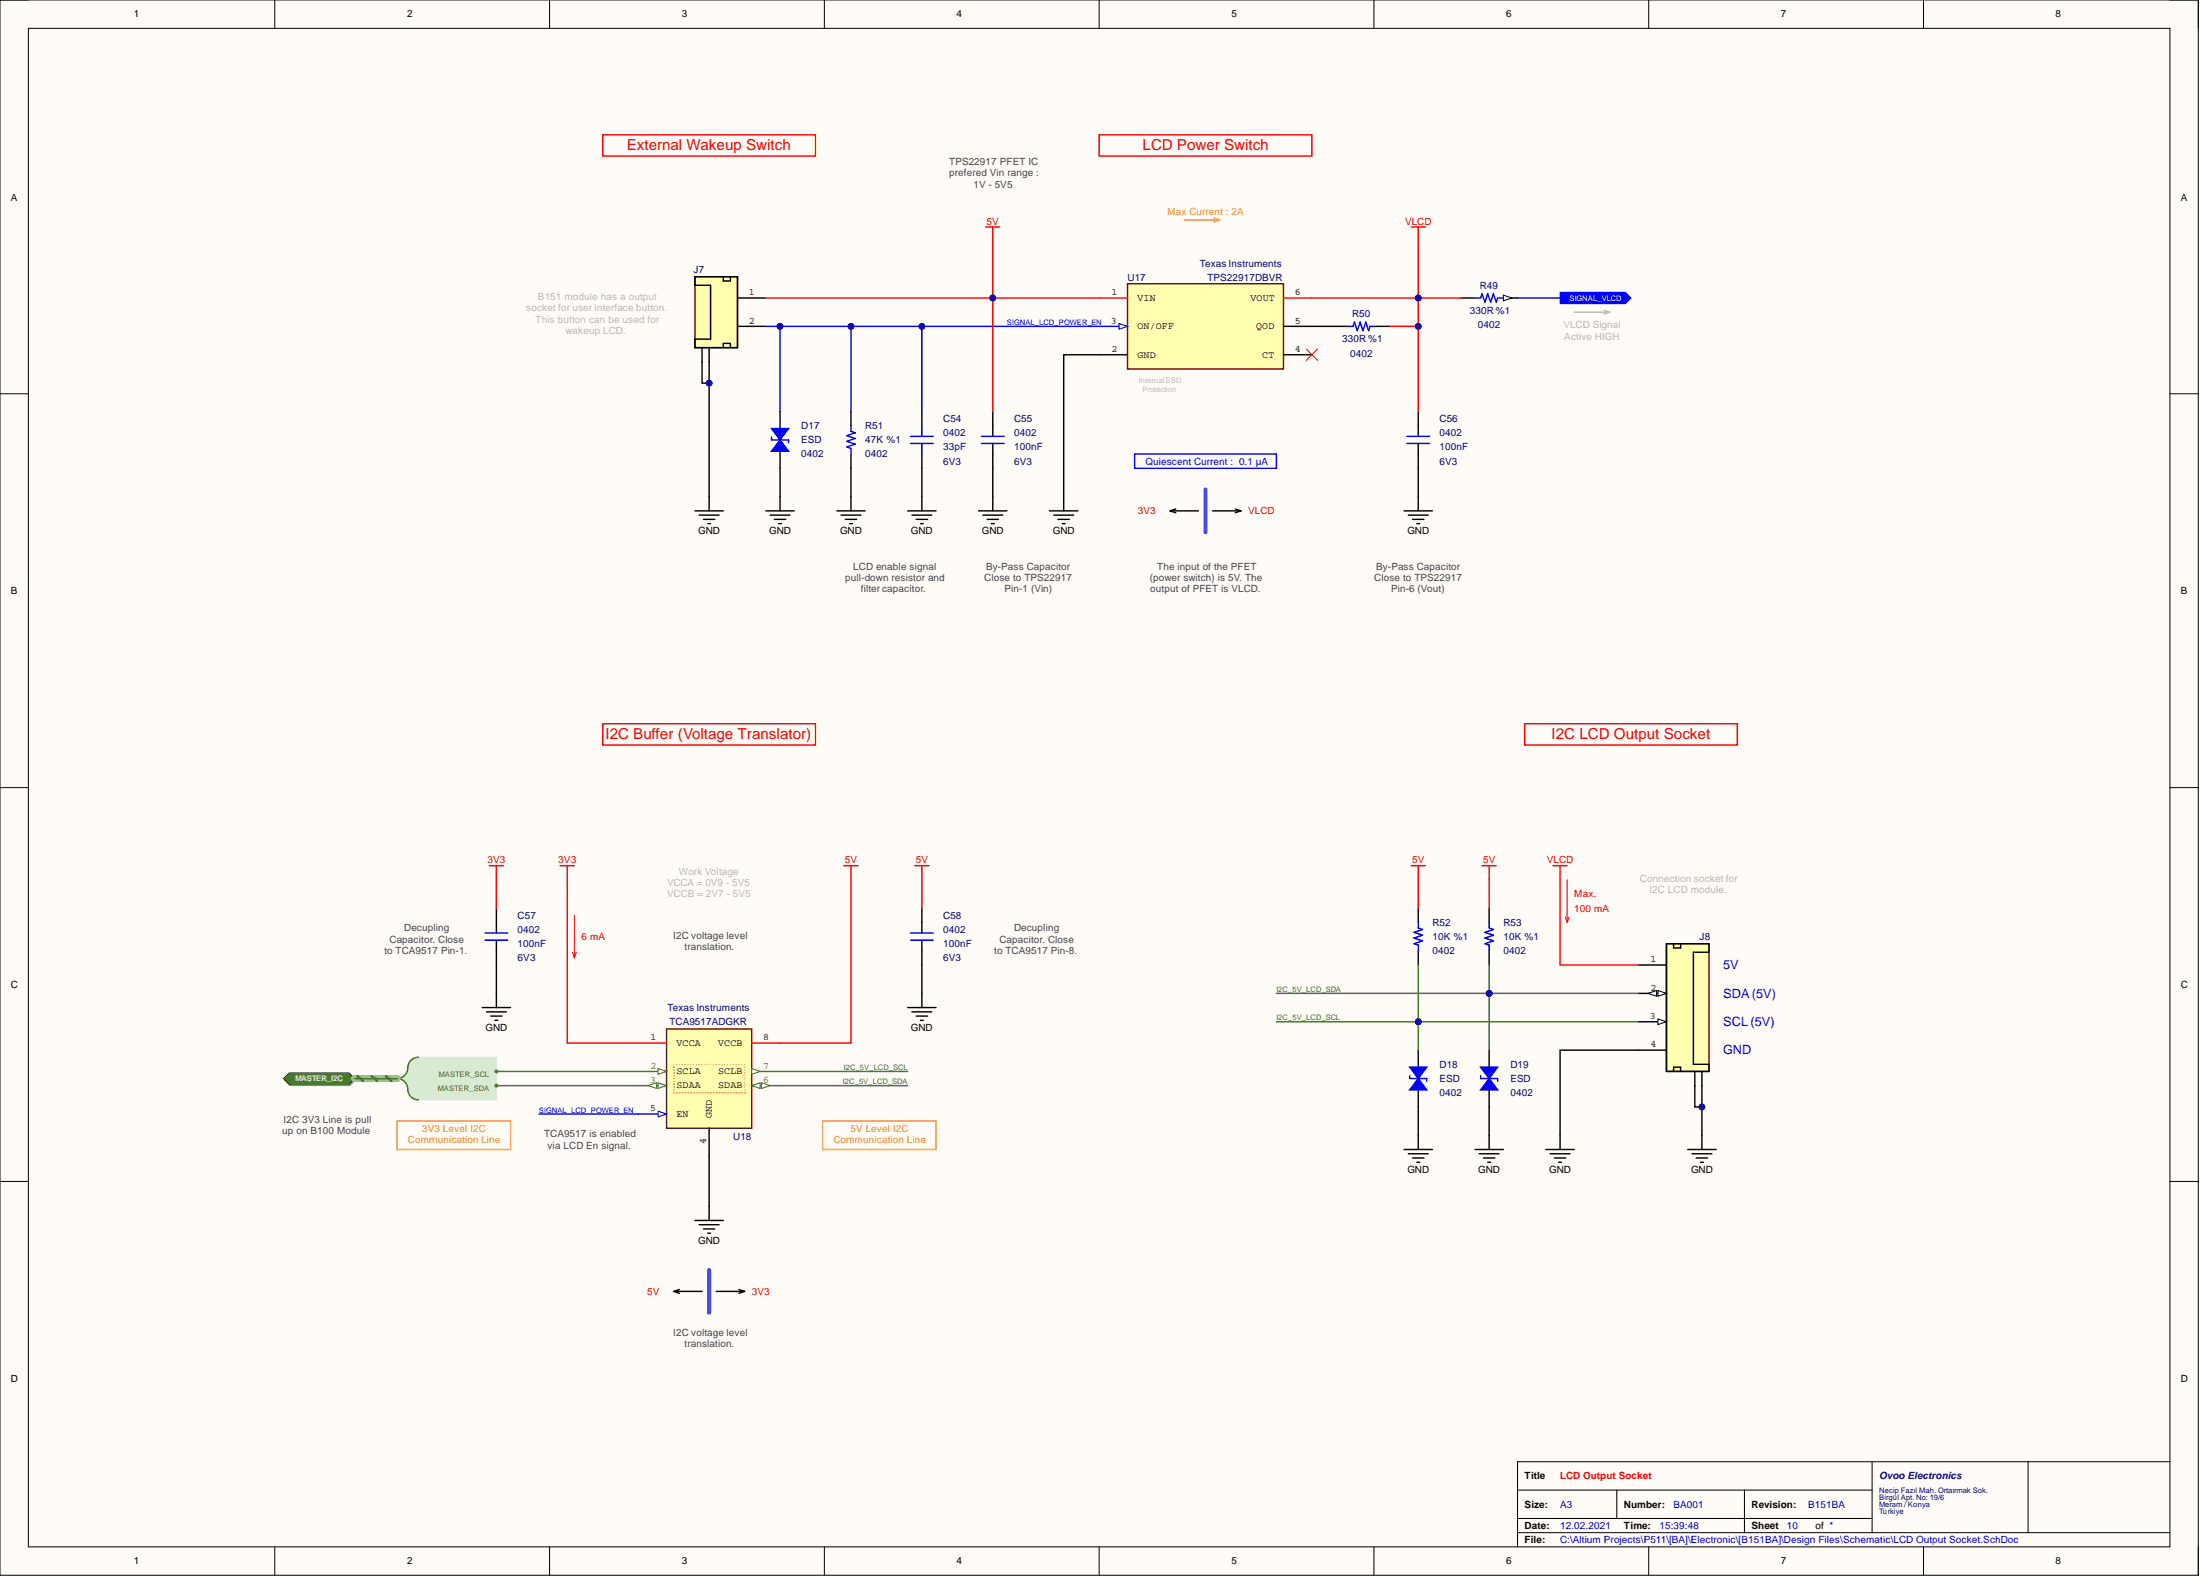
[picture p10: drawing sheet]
<svg xmlns="http://www.w3.org/2000/svg" width="393mm" height="282mm" viewBox="0 0 393 282" stroke-linecap="round" stroke-linejoin="round" font-family="sans-serif">
<path d="M0 0h393v281.6h-393z" fill-rule="evenodd" fill="#fffcf8"/>
<path d="M0 0h393v281.6h-393z" fill="none" stroke="#000" stroke-width=".18"/>
<path d="M5.1 5.1h382.9v271.4h-382.9z" fill-rule="evenodd" fill="#fffcf8"/>
<g fill="none" stroke="#000" stroke-width=".18">
<path d="M0 0h5.1M49.1 0v5.1M98.3 0v5.1M147.4 0v5.1M196.5 0v5.1M245.7 0v5.1M294.8 0v5.1M343.9 0v5.1M388 0h5v5.1M5.1 5.1h382.9v271.4h-382.9zM0 70.4h5.1M388 70.4h5"/>
<path d="M0 140.8h5.1M388 140.8h5M0 211.2h5.1M388 211.2h5M49.1 276.5v5.1M98.3 276.5v5.1M147.4 276.5v5.1M196.5 276.5v5.1M245.7 276.5v5.1M271.3 266.3h63.4M271.3 273.9h116.7M271.3 271.4h63.4"/>
<path d="M289.1 266.3v5.1M294.8 276.5v5.1M311.9 266.3v7.6M334.7 261.3v12.6M343.9 276.5v5.1M362.6 261.3v12.6M388 261.3h-116.7v15.2M393 276.5v5.1"/>
</g>
<path d="M253.6 187.7v4.1M253.6 193.8v4M301.8 205.5h5M302.5 206.2h3.6M303.3 207h2M304 207.7h.5M304.3 202.9v2.6" fill="none" stroke="#000" stroke-width=".25"/>
<path d="M280.2 157.3v7.6M279.9 163.9l.3 1M280.5 163.9l-.3 1" fill="none" stroke="#f00" stroke-width=".18"/>
<path d="M252.1 192.8h3" fill="none" stroke="#00f" stroke-width=".25"/>
<path d="M253.6 192.8l1.5 2h-3z" fill="#00f"/>
<path d="M252.1 192.3v.5M253.6 192.8l1.5 2h-3zM255.1 192.8v.5" fill="none" stroke="#00f" stroke-width=".25"/>
<path d="M252.1 190.7h3l-1.5 2.1z" fill="#00f"/>
<path d="M252.1 190.7h3l-1.5 2.1zM264.7 192.8h3.1" fill="none" stroke="#00f" stroke-width=".25"/>
<path d="M266.3 187.7v4.1M266.3 193.8v4M251 205.5h5.1M251.8 206.2h3.5M252.6 207h2M253.3 207.7h.5M253.6 202.9v2.6" fill="none" stroke="#000" stroke-width=".25"/>
<path d="M266.3 192.8l1.5 2h-3.1z" fill="#00f"/>
<path d="M264.7 192.3v.5M266.3 192.8l1.5 2h-3.1zM267.8 192.8v.5" fill="none" stroke="#00f" stroke-width=".25"/>
<path d="M264.7 190.7h3.1l-1.5 2.1z" fill="#00f"/>
<path d="M264.7 190.7h3.1l-1.5 2.1z" fill="none" stroke="#00f" stroke-width=".25"/>
<path d="M303 191.5v2.5M304.3 191.5v2.5M263.7 205.5h5.1M264.5 206.2h3.5M265.2 207h2.1M266 207.7h.5M266.3 202.9v2.6M276.4 205.5h5.1M277.2 206.2h3.5M277.9 207h2M278.7 207.7h.5M278.9 202.9v2.6" fill="none" stroke="#000" stroke-width=".25"/>
<path d="M277.7 154.7h2.5M278.9 154.7v2.6" fill="none" stroke="#f00" stroke-width=".25"/>
<path d="M298 168.7h7.6v22.8h-7.6z" fill-rule="evenodd" fill="#ffffb0"/>
<path d="M298 168.7h7.6v22.8h-7.6z" fill="none" stroke="#800000" stroke-width=".25"/>
<path d="M292.9 172.5h5.1M292.9 177.6h5.1" fill="none" stroke="#000" stroke-width=".25"/>
<path d="M296.4 177l1.6 .6-1.6 .5z" fill="#f8fcff"/>
<path d="M296.4 177l1.6 .6-1.6 .5z" fill="none" stroke="#000" stroke-width=".18"/>
<path d="M294.7 177.6l1.5-.6v1.1z" fill="#f8fcff"/>
<path d="M294.7 177.6l1.5-.6v1.1z" fill="none" stroke="#000" stroke-width=".18"/>
<path d="M298 168.7h7.6v1.5h-2.8v20h2.8v1.3h-7.6zM299.2 168.7v.7h1.3v-.7M292.9 182.6h5.1M299.2 191.5v-.8h1.3v.8" fill="none" stroke="#000" stroke-width=".25"/>
<path d="M296.4 182.1l1.6 .5-1.6 .5z" fill="#f8fcff"/>
<path d="M296.4 182.1l1.6 .5-1.6 .5z" fill="none" stroke="#000" stroke-width=".18"/>
<path d="M292.9 187.7h5.1" fill="none" stroke="#000" stroke-width=".25"/>
<path d="M71 200.4h20.3v5.1h-20.3zM147.1 200.4h20.3v5.1h-20.3z" fill="none" stroke="#f90" stroke-width=".25"/>
<path d="M119.2 183.9h15.2v17.8h-15.2z" fill-rule="evenodd" fill="#ffffb0"/>
<path d="M119.2 183.9h15.2v17.8h-15.2z" fill="none" stroke="#800000" stroke-width=".25"/>
<path d="M114.1 186.4h5.1" fill="none" stroke="#f00" stroke-width=".25"/>
<path d="M114.1 191.5h5.1" fill="none" stroke="#38761d" stroke-width=".25"/>
<path d="M117.7 191l1.5 .5-1.5 .5z" fill="#f8fcff"/>
<path d="M117.7 191l1.5 .5-1.5 .5z" fill="none" stroke="#38761d" stroke-width=".18"/>
<path d="M114.1 194h5.1" fill="none" stroke="#38761d" stroke-width=".25"/>
<path d="M117.7 193.5l1.5 .5-1.5 .6z" fill="#f8fcff"/>
<path d="M117.7 193.5l1.5 .5-1.5 .6z" fill="none" stroke="#38761d" stroke-width=".18"/>
<path d="M115.9 194l1.5-.5v1.1z" fill="#f8fcff"/>
<path d="M115.9 194l1.5-.5v1.1z" fill="none" stroke="#38761d" stroke-width=".18"/>
<path d="M126.8 201.7v5" fill="none" stroke="#000" stroke-width=".25"/>
<path d="M134.4 186.4h5.1" fill="none" stroke="#f00" stroke-width=".25"/>
<path d="M134.4 191.5h5.1" fill="none" stroke="#38761d" stroke-width=".25"/>
<path d="M134.4 191l1.5 .5-1.5 .5z" fill="#f8fcff"/>
<path d="M134.4 191l1.5 .5-1.5 .5z" fill="none" stroke="#38761d" stroke-width=".18"/>
<path d="M134.4 194h5.1" fill="none" stroke="#38761d" stroke-width=".25"/>
<path d="M134.4 194l1.5-.5v1.1z" fill="#f8fcff"/>
<path d="M134.4 194l1.5-.5v1.1z" fill="none" stroke="#38761d" stroke-width=".18"/>
<path d="M136.2 193.5l1.5 .5-1.5 .6z" fill="#f8fcff"/>
<path d="M136.2 193.5l1.5 .5-1.5 .6z" fill="none" stroke="#38761d" stroke-width=".18"/>
<path d="M114.1 199.1h5.1" fill="none" stroke="#00f" stroke-width=".25"/>
<path d="M117.7 198.6l1.5 .5-1.5 .5z" fill="#f8fcff"/>
<path d="M117.7 198.6l1.5 .5-1.5 .5z" fill="none" stroke="#00f" stroke-width=".18"/>
<g fill="none" stroke="#f1c232" stroke-width=".25">
<path d="M120.4 195.3h.1M120.4 194.8h.1M120.4 194.3h.1M120.4 193.8h.1M120.4 193.3h.1M120.4 192.8h.1M120.4 192.3h.1M120.4 191.8h.1M120.4 191.3h.1M120.4 190.7h.1M120.4 190.2h.1M121 195.3h.1"/>
<path d="M121 190.2h.1M121.5 195.3h.1M121.5 190.2h.1M122 195.3h.1M122 190.2h.1M122.5 195.3h.1M122.5 190.2h.1M123 195.3h.1M123 190.2h.1M123.5 195.3h.1M123.5 190.2h.1M124 195.3h.1"/>
<path d="M124 190.2h.1M124.5 195.3h.1M124.5 190.2h.1M125 195.3h.1M125 190.2h.1M125.5 195.3h.1M125.5 190.2h.1M126 195.3h.1M126 190.2h.1M126.5 195.3h.1M126.5 190.2h.1M127 195.3h.1"/>
<path d="M127 190.2h.1M127.5 195.3h.1M127.5 190.2h.1M128.1 195.3h.1M128.1 190.2h.1M128.6 195.3h.1M128.6 190.2h.1M129.1 195.3h.1M129.1 190.2h.1M129.6 195.3h.1M129.6 190.2h.1M130.1 195.3h.1"/>
<path d="M130.1 190.2h.1M130.6 195.3h.1M130.6 190.2h.1M131.1 195.3h.1M131.1 190.2h.1M131.6 195.3h.1M131.6 190.2h.1M132.1 195.3h.1M132.1 190.2h.1M132.6 195.3h.1M132.6 190.2h.1M133.1 195.3h.1"/>
<path d="M133.1 190.2h.1M133.1 190.7v.1M133.1 191.3h.1M133.1 191.8h.1M133.1 192.3h.1M133.1 192.8h.1M133.1 193.3h.1M133.1 193.8h.1M133.1 194.3h.1M133.1 194.8h.1"/>
</g>
<g fill="none" stroke="#000" stroke-width=".25">
<path d="M88.8 162.3v4.5M88.8 168v4.5M88.8 177.6v2.5M164.8 162.3v4.5M164.8 168v4.5M164.8 177.6v2.5M86.2 180.1h5.1M87 180.9h3.5M87.7 181.6h2.1M88.5 182.4h.5M162.3 180.1h5.1M163 180.9h3.6"/>
<path d="M163.8 181.6h2M164.6 182.4h.5M124.3 218.1h5M125 218.9h3.6M125.8 219.7h2M126.8 215.6v2.5M120.4 230.8h5.1M120.4 230.8l1.1 .4M121.5 230.5l-1.1 .3M126.5 220.4h.5M128.1 230.8h5M132.1 230.5l1 .3"/>
<path d="M133.1 230.8l-1 .4"/>
</g>
<path d="M126.8 227v7.6" fill="none" stroke="#90f" stroke-width=".76"/>
<path d="M87.5 154.7h2.5M88.8 154.7v2.6M100.2 154.7h2.5M101.4 154.7v2.6M150.9 154.7h2.5M152.1 154.7v2.6M163.6 154.7h2.5M164.8 154.7v2.6" fill="none" stroke="#f00" stroke-width=".25"/>
<path d="M86.7 168h4.1M86.7 166.8h4.1M162.8 168h4.1M162.8 166.8h4.1" fill="none" stroke="#00f" stroke-width=".25"/>
<path d="M73.9 189.2l.9-.2h14v7.6h-14a1.97 1.97 0 0 1-1.9-2.4l-.5-.8-.9-.6 .9-.7 .5-.8 .2-1.4z" fill-rule="evenodd" fill="#d9ead3"/>
<path d="M73.9 189.2l.9-.2h14v7.6h-14a1.97 1.97 0 0 1-1.9-2.4l-.5-.8-.9-.6 .9-.7 .5-.8 .2-1.4z" fill="none" stroke="#d9ead3" stroke-width=".18"/>
<path d="M74.8 189a2.07 2.07 0 0 0-2 2.4 1.89 1.89 0 0 1-1.8 1.4 1.9 1.9 0 0 1 1.9 1.9 1.9 1.9 0 0 0 1.9 1.9" fill="none" stroke="#38761d" stroke-width=".25"/>
<circle cx="88.8" cy="194" r=".26" fill="#38761d"/>
<circle cx="88.8" cy="194" r=".26" fill="none" stroke="#38761d" stroke-width=".18"/>
<circle cx="88.8" cy="191.5" r=".26" fill="#38761d"/>
<circle cx="88.8" cy="191.5" r=".26" fill="none" stroke="#38761d" stroke-width=".18"/>
<path d="M50.8 193l1-1h10.7l1 1-1 1h-10.7z" fill-rule="evenodd" fill="#8ba480"/>
<path d="M50.8 193l1-1h10.7l1 1-1 1h-10.7z" fill="none" stroke="#77906c" stroke-width=".18"/>
<path d="M50.7 192.8l1-1h10.7l1 1-1 1h-10.7z" fill-rule="evenodd" fill="#609e45"/>
<path d="M50.7 192.8l1-1h10.7l1 1-1 1h-10.7z" fill="none" stroke="#003a00" stroke-width=".18"/>
<path d="M252.3 154.7h2.5M253.6 154.7v2.6M265 154.7h2.5M266.3 154.7v2.6" fill="none" stroke="#f00" stroke-width=".25"/>
<g fill="none" stroke="#000" stroke-width=".25">
<path d="M187.6 91.3h5.1M188.4 92.1h3.6M189.2 92.8h2M189.9 93.6h.5M190.2 88.8v2.5M209.2 91.3h5.1M209.2 91.3l1 .3M210.2 91l-1 .3M216.8 91.3h5.1M220.9 91l1 .3M221.9 91.3l-1 .3M253.6 162.3v2.6"/>
<path d="M253.6 169.9v2.6M266.3 162.3v2.6M266.3 169.9v2.6"/>
</g>
<path d="M253.6 164.9v1l.7 .2-1.5 .5 1.5 .6-1.5 .5 1.5 .5-1.5 .5 .8 .2v1M266.3 164.9v1l.7 .2-1.5 .5 1.5 .6-1.5 .5 1.5 .5-1.5 .5 .8 .2v1" fill="none" stroke="#00f" stroke-width=".25"/>
<path d="M215.5 87.5v7.6" fill="none" stroke="#90f" stroke-width=".76"/>
<path d="M201.6 50.7h27.9v15.2h-27.9z" fill-rule="evenodd" fill="#ffffb0"/>
<path d="M201.6 50.7h27.9v15.2h-27.9z" fill="none" stroke="#800000" stroke-width=".25"/>
<path d="M229.5 58.3h5.1M196.5 63.4h5.1M229.5 63.4h5.1" fill="none" stroke="#000" stroke-width=".25"/>
<path d="M229.5 53.3h5.1" fill="none" stroke="#f00" stroke-width=".25"/>
<path d="M196.5 58.3h5.1" fill="none" stroke="#00f" stroke-width=".25"/>
<path d="M200.1 57.8l1.5 .5-1.5 .5z" fill="#f8fcff"/>
<path d="M200.1 57.8l1.5 .5-1.5 .5z" fill="none" stroke="#00f" stroke-width=".18"/>
<path d="M176.2 40.6h2.6M177.5 40.6v2.5M196.5 53.3h5.1M252.3 40.6h2.5M253.6 40.6v2.5" fill="none" stroke="#f00" stroke-width=".25"/>
<path d="M211.7 39.3h6.4M217.1 39l1 .3M218.1 39.3l-1 .3" fill="none" stroke="#f90" stroke-width=".25"/>
<path d="M233.5 62.4l2.1 2M235.6 62.4l-2.1 2" fill="none" stroke="#f00" stroke-width=".18"/>
<g fill="none" stroke="#000" stroke-width=".25">
<path d="M238.4 58.3h2.5M246 58.3h2.5M139.5 73.6v4M139.5 79.6v4.1M152.1 73.6v2.5M164.8 73.6v2.5M177.5 73.6v4.4M177.5 79.3v4.4M253.6 73.6v4.4M253.6 79.3v4.4M149.6 91.3h5.1M150.4 92.1h3.5"/>
<path d="M151.1 92.8h2.1M151.9 93.6h.5M152.1 81.2v2.5M152.1 88.8v2.5M162.3 91.3h5.1M163 92.1h3.6M163.8 92.8h2M164.6 93.6h.5M164.8 81.2v2.5M164.8 88.8v2.5M175 91.3h5M175.7 92.1h3.6"/>
<path d="M176.5 92.8h2M177.2 93.6h.6M177.5 88.8v2.5M251 91.3h5.1M251.8 92.1h3.5M252.6 92.8h2M253.3 93.6h.5M253.6 88.8v2.5"/>
</g>
<path d="M240.9 58.3h1l.3-.7 .5 1.5 .5-1.5 .5 1.5 .5-1.5 .5 1.5 .3-.8h1M137.9 78.6h3.1M152.1 76.1v1l.8 .3-1.5 .5 1.5 .5-1.5 .5 1.5 .5-1.5 .5 .7 .2v1.1M162.8 78h4.1M162.8 79.3h4.1M164.8 76.1v1.9M164.8 79.3v1.9M175.5 78h4M175.5 79.3h4M251.5 78h4.1M251.5 79.3h4.1M202.9 81.2h25.3v2.5h-25.3z" fill="none" stroke="#00f" stroke-width=".25"/>
<path d="M139.5 78.6l1.5 2.1h-3.1z" fill="#00f"/>
<path d="M137.9 78.1v.5M139.5 78.6l1.5 2.1h-3.1zM141 78.6v.5" fill="none" stroke="#00f" stroke-width=".25"/>
<path d="M137.9 76.6h3.1l-1.5 2z" fill="#00f"/>
<path d="M137.9 76.6h3.1l-1.5 2z" fill="none" stroke="#00f" stroke-width=".25"/>
<path d="M136.9 91.3h5.1M137.7 92.1h3.5M138.5 92.8h2M139.2 93.6h.5M139.5 88.8v2.5" fill="none" stroke="#000" stroke-width=".25"/>
<path d="M278.9 52.2h11.7l1 1.1-1 1h-11.7z" fill-rule="evenodd" fill="#00f"/>
<path d="M278.9 52.2h11.7l1 1.1-1 1h-11.7z" fill="none" stroke="#00f" stroke-width=".18"/>
<path d="M281.5 55.8h6.3M286.8 55.5l1 .3M287.8 55.8l-1 .3" fill="none" stroke="#b7b7b7" stroke-width=".25"/>
<path d="M261.2 53.3h2.5M268.8 53.3h2.5" fill="none" stroke="#000" stroke-width=".25"/>
<path d="M268.8 52.8l1.5 .5-1.5 .5z" fill="#f8fcff"/>
<path d="M268.8 52.8l1.5 .5-1.5 .5z" fill="none" stroke="#000" stroke-width=".18"/>
<path d="M263.7 53.3h1l.3-.8 .5 1.5 .5-1.5 .5 1.5 .5-1.5 .5 1.5 .3-.7h1" fill="none" stroke="#00f" stroke-width=".25"/>
<path d="M102.4 170.2l.3 1M102.7 163.6v7.6M103 170.2l-.3 1" fill="none" stroke="#f00" stroke-width=".18"/>
<path d="M107.8 24.1h38v3.8h-38zM196.5 24.1h38.1v3.8h-38.1zM107.8 129.4h38v3.8h-38zM272.6 129.4h38v3.8h-38z" fill="none" stroke="#f00" stroke-width=".25"/>
<path d="M125.5 62.1v2.6M126.8 62.1v2.6" fill="none" stroke="#000" stroke-width=".25"/>
<path d="M124.3 49.5h7.6v12.6h-7.6z" fill-rule="evenodd" fill="#ffffb0"/>
<path d="M124.3 49.5h7.6v12.6h-7.6z" fill="none" stroke="#800000" stroke-width=".25"/>
<path d="M124.3 49.5h7.6v12.6h-7.6v-1.5h2.7v-9.6h-2.7zM129.3 49.5v.7h1.3v-.7M131.9 53.3h5M131.9 58.3h5M129.3 62.1v-.7h1.3v.7M124.3 91.3h5M125 92.1h3.6M125.8 92.8h2M126.5 93.6h.5M126.8 88.8v2.5M304.3 194v8.9" fill="none" stroke="#000" stroke-width=".25"/>
<path d="M63.4 192.8h7.6" fill="none" stroke="#92d077" stroke-width="1.3"/>
<path d="M63.9 192.3l1 .9M66.4 192.3l1.1 .9M69 192.3l1 .9" fill="none" stroke="#38761d" stroke-width=".38"/>
<path d="M63.4 192.8h7.6" fill="none" stroke="#38761d" stroke-width=".25"/>
<circle cx="304.3" cy="197.8" r=".51" fill="#000080"/>
<circle cx="304.3" cy="197.8" r=".51" fill="none" stroke="#000080" stroke-width=".18"/>
<path d="M88.8 194h25.3M88.8 191.5h25.3" fill="none" stroke="#38761d" stroke-width=".25"/>
<path d="M96.4 199.1h17.7" fill="none" stroke="#00f" stroke-width=".25"/>
<path d="M101.4 157.3v29.1h12.7" fill="none" stroke="#f00" stroke-width=".25"/>
<path d="M125.5 64.7v3.8h1.3v20.3" fill="none" stroke="#000" stroke-width=".25"/>
<circle cx="126.8" cy="68.5" r=".51" fill="#000080"/>
<circle cx="126.8" cy="68.5" r=".51" fill="none" stroke="#000080" stroke-width=".18"/>
<path d="M136.9 58.3h27.9" fill="none" stroke="#00f" stroke-width=".25"/>
<circle cx="139.5" cy="58.3" r=".51" fill="#000080"/>
<circle cx="139.5" cy="58.3" r=".51" fill="none" stroke="#000080" stroke-width=".18"/>
<circle cx="152.1" cy="58.3" r=".51" fill="#000080"/>
<circle cx="152.1" cy="58.3" r=".51" fill="none" stroke="#000080" stroke-width=".18"/>
<circle cx="164.8" cy="58.3" r=".51" fill="#000080"/>
<circle cx="164.8" cy="58.3" r=".51" fill="none" stroke="#000080" stroke-width=".18"/>
<path d="M136.9 53.3h40.6" fill="none" stroke="#f00" stroke-width=".25"/>
<circle cx="177.5" cy="53.3" r=".51" fill="#000080"/>
<circle cx="177.5" cy="53.3" r=".51" fill="none" stroke="#000080" stroke-width=".18"/>
<path d="M139.5 194h22.8M139.5 191.5h22.8" fill="none" stroke="#38761d" stroke-width=".25"/>
<path d="M152.1 157.3v29.1h-12.6" fill="none" stroke="#f00" stroke-width=".25"/>
<path d="M196.5 58.3h-31.7v15.3" fill="none" stroke="#00f" stroke-width=".25"/>
<circle cx="164.8" cy="58.3" r=".51" fill="#000080"/>
<circle cx="164.8" cy="58.3" r=".51" fill="none" stroke="#000080" stroke-width=".18"/>
<path d="M177.5 43.1v10.2h19" fill="none" stroke="#f00" stroke-width=".25"/>
<circle cx="177.5" cy="53.3" r=".51" fill="#000080"/>
<circle cx="177.5" cy="53.3" r=".51" fill="none" stroke="#000080" stroke-width=".18"/>
<path d="M196.5 63.4h-6.3v25.4" fill="none" stroke="#000" stroke-width=".25"/>
<path d="M228.2 182.6h64.7" fill="none" stroke="#38761d" stroke-width=".25"/>
<circle cx="253.6" cy="182.6" r=".51" fill="#000080"/>
<circle cx="253.6" cy="182.6" r=".51" fill="none" stroke="#000080" stroke-width=".18"/>
<path d="M228.2 177.6h64.7" fill="none" stroke="#38761d" stroke-width=".25"/>
<circle cx="266.3" cy="177.6" r=".51" fill="#000080"/>
<circle cx="266.3" cy="177.6" r=".51" fill="none" stroke="#000080" stroke-width=".18"/>
<path d="M234.6 58.3h3.8" fill="none" stroke="#000" stroke-width=".25"/>
<path d="M234.6 53.3h19" fill="none" stroke="#f00" stroke-width=".25"/>
<circle cx="253.6" cy="53.3" r=".51" fill="#000080"/>
<circle cx="253.6" cy="53.3" r=".51" fill="none" stroke="#000080" stroke-width=".18"/>
<path d="M248.5 58.3h5.1" fill="none" stroke="#f00" stroke-width=".25"/>
<circle cx="253.6" cy="58.3" r=".51" fill="#000080"/>
<circle cx="253.6" cy="58.3" r=".51" fill="none" stroke="#000080" stroke-width=".18"/>
<path d="M253.6 53.3h7.6" fill="none" stroke="#f00" stroke-width=".25"/>
<circle cx="253.6" cy="53.3" r=".51" fill="#000080"/>
<circle cx="253.6" cy="53.3" r=".51" fill="none" stroke="#000080" stroke-width=".18"/>
<path d="M271.3 53.3h7.6" fill="none" stroke="#00f" stroke-width=".25"/>
<path d="M292.9 187.7h-14v15.2M303 194v3.8h1.3" fill="none" stroke="#000" stroke-width=".25"/>
<path d="M278.9 157.3v15.2h14" fill="none" stroke="#f00" stroke-width=".25"/>
<circle cx="304.3" cy="197.8" r=".51" fill="#000080"/>
<circle cx="304.3" cy="197.8" r=".51" fill="none" stroke="#000080" stroke-width=".18"/>
<path d="M126.8 64.7v3.8M88.8 172.5v5.1M126.8 206.7v8.9" fill="none" stroke="#000" stroke-width=".25"/>
<path d="M88.8 157.3v5" fill="none" stroke="#f00" stroke-width=".25"/>
<circle cx="126.8" cy="68.5" r=".51" fill="#000080"/>
<circle cx="126.8" cy="68.5" r=".51" fill="none" stroke="#000080" stroke-width=".18"/>
<path d="M139.5 83.7v5.1" fill="none" stroke="#000" stroke-width=".25"/>
<path d="M139.5 58.3v15.3" fill="none" stroke="#00f" stroke-width=".25"/>
<circle cx="139.5" cy="58.3" r=".51" fill="#000080"/>
<circle cx="139.5" cy="58.3" r=".51" fill="none" stroke="#000080" stroke-width=".18"/>
<path d="M152.1 83.7v5.1" fill="none" stroke="#000" stroke-width=".25"/>
<path d="M152.1 58.3v15.3" fill="none" stroke="#00f" stroke-width=".25"/>
<circle cx="152.1" cy="58.3" r=".51" fill="#000080"/>
<circle cx="152.1" cy="58.3" r=".51" fill="none" stroke="#000080" stroke-width=".18"/>
<path d="M164.8 83.7v5.1M177.5 83.7v5.1M164.8 172.5v5.1" fill="none" stroke="#000" stroke-width=".25"/>
<path d="M177.5 53.3v20.3M164.8 157.3v5" fill="none" stroke="#f00" stroke-width=".25"/>
<circle cx="177.5" cy="53.3" r=".51" fill="#000080"/>
<circle cx="177.5" cy="53.3" r=".51" fill="none" stroke="#000080" stroke-width=".18"/>
<path d="M253.6 197.8v5.1" fill="none" stroke="#000" stroke-width=".25"/>
<path d="M253.6 182.6v5.1" fill="none" stroke="#38761d" stroke-width=".25"/>
<circle cx="253.6" cy="182.6" r=".51" fill="#000080"/>
<circle cx="253.6" cy="182.6" r=".51" fill="none" stroke="#000080" stroke-width=".18"/>
<path d="M253.6 172.5v10.1" fill="none" stroke="#38761d" stroke-width=".25"/>
<circle cx="253.6" cy="182.6" r=".51" fill="#000080"/>
<circle cx="253.6" cy="182.6" r=".51" fill="none" stroke="#000080" stroke-width=".18"/>
<path d="M253.6 43.1v30.5M253.6 157.3v5" fill="none" stroke="#f00" stroke-width=".25"/>
<path d="M253.6 83.7v5.1" fill="none" stroke="#000" stroke-width=".25"/>
<circle cx="253.6" cy="58.3" r=".51" fill="#000080"/>
<circle cx="253.6" cy="58.3" r=".51" fill="none" stroke="#000080" stroke-width=".18"/>
<circle cx="253.6" cy="53.3" r=".51" fill="#000080"/>
<circle cx="253.6" cy="53.3" r=".51" fill="none" stroke="#000080" stroke-width=".18"/>
<path d="M266.3 197.8v5.1" fill="none" stroke="#000" stroke-width=".25"/>
<path d="M266.3 177.6v10.1" fill="none" stroke="#38761d" stroke-width=".25"/>
<circle cx="266.3" cy="177.6" r=".51" fill="#000080"/>
<circle cx="266.3" cy="177.6" r=".51" fill="none" stroke="#000080" stroke-width=".18"/>
<path d="M266.3 172.5v5.1" fill="none" stroke="#38761d" stroke-width=".25"/>
<circle cx="266.3" cy="177.6" r=".51" fill="#000080"/>
<circle cx="266.3" cy="177.6" r=".51" fill="none" stroke="#000080" stroke-width=".18"/>
<path d="M266.3 157.3v5" fill="none" stroke="#f00" stroke-width=".25"/>
<g font-size="2.7" fill="#f00">
<text x="112.1" y="26.8">External Wakeup Switch</text>
<text x="204.3" y="26.8">LCD Power Switch</text>
<text x="108.3" y="132.1">I2C Buffer (Voltage Translator)</text>
<text x="277.4" y="132.1">I2C LCD Output Socket</text>
</g>
<g font-size="2.3" fill="#00f">
<text x="308.1" y="173.2">5V</text>
<text x="308.1" y="178.3">SDA (5V)</text>
<text x="308.1" y="183.4">SCL (5V)</text>
<text x="308.1" y="188.5">GND</text>
</g>
<g font-size="1.8">
<text x="23.9" y="3.1">1</text>
<text x="72.8" y="3.1">2</text>
<text x="121.9" y="3.1">3</text>
<text x="171" y="3.1">4</text>
<text x="220.2" y="3.1">5</text>
<text x="269.3" y="3.1">6</text>
<text x="318.4" y="3.1">7</text>
<text x="367.5" y="3.1">8</text>
<text x="1.9" y="35.8">A</text>
<text x="389.9" y="35.8">A</text>
<text x="133.9" y="52.8">1</text>
<text x="198.7" y="52.8">1</text>
<text x="203.4" y="53.8">VIN</text>
<text x="223.6" y="53.8">VOUT</text>
<text x="231.5" y="52.8">6</text>
<text x="133.9" y="57.8">2</text>
<text x="198.6" y="57.8">3</text>
<text x="203.4" y="58.8">ON/OFF</text>
<text x="224.6" y="58.8">QOD</text>
<text x="231.5" y="57.8">5</text>
<text x="198.7" y="62.9">2</text>
<text x="203.4" y="63.9">GND</text>
<text x="225.7" y="63.9">CT</text>
<text x="231.5" y="62.9">4</text>
<text x="124.8" y="95.5">GND</text>
<text x="137.5" y="95.5">GND</text>
<text x="150.2" y="95.5">GND</text>
<text x="162.9" y="95.5">GND</text>
<text x="175.6" y="95.5">GND</text>
<text x="188.2" y="95.5">GND</text>
<text x="251.6" y="95.5">GND</text>
<text x="1.9" y="106.2">B</text>
<text x="389.9" y="106.2">B</text>
<text x="295.1" y="172">1</text>
<text x="1.9" y="176.6">C</text>
<text x="295.1" y="177">2</text>
<text x="389.9" y="176.6">C</text>
<text x="86.8" y="184.2">GND</text>
<text x="116.3" y="185.9">1</text>
<text x="136.4" y="185.9">8</text>
<text x="162.9" y="184.2">GND</text>
<text x="295" y="182.1">3</text>
<text x="121" y="186.9">VCCA</text>
<text x="128.4" y="186.9">VCCB</text>
<text x="295.1" y="187.2">4</text>
<text x="121" y="192">SCLA</text>
<text x="121" y="194.6">SDAA</text>
<text x="128.4" y="192">SCLB</text>
<text x="128.4" y="194.6">SDAB</text>
<text x="116.2" y="198.6">5</text>
<text x="121" y="199.6">EN</text>
<text x="127.3" y="199.9" transform="rotate(-90 127.3 199.9)">GND</text>
<text x="126.3" y="204.5" transform="rotate(-90 126.3 204.5)">4</text>
<text x="251.6" y="209.6">GND</text>
<text x="264.3" y="209.6">GND</text>
<text x="277" y="209.6">GND</text>
<text x="302.3" y="209.6">GND</text>
<text x="124.8" y="222.3">GND</text>
<text x="1.9" y="247">D</text>
<text x="389.9" y="247">D</text>
<text x="272.6" y="264.4">Title</text>
<text x="272.6" y="269.5">Size:</text>
<text x="290.3" y="269.5">Number:</text>
<text x="313.2" y="269.5">Revision:</text>
<text x="272.6" y="273.3">Date:</text>
<text x="272.6" y="275.8">File:</text>
<text x="290.3" y="273.3">Time:</text>
<text x="313.2" y="273.3">Sheet</text>
<text x="324.6" y="273.3">of *</text>
<text x="23.9" y="279.6">1</text>
<text x="72.8" y="279.6">2</text>
<text x="121.9" y="279.6">3</text>
<text x="171" y="279.6">4</text>
<text x="220.2" y="279.6">5</text>
<text x="269.3" y="279.6">6</text>
<text x="318.4" y="279.6">7</text>
<text x="367.5" y="279.6">8</text>
</g>
<g font-size="1.8" fill="#434343">
<text x="169.7" y="29.5">TPS22917 PFET IC</text>
<text x="169.7" y="31.5">prefered Vin range :</text>
<text x="174" y="33.6">1V - 5V5</text>
<text x="152.6" y="101.8">LCD enable signal</text>
<text x="176.3" y="101.8">By-Pass Capacitor</text>
<text x="206.9" y="101.8">The input of the PFET</text>
<text x="246.1" y="101.8">By-Pass Capacitor</text>
<text x="151.1" y="103.8">pull-down resistor and</text>
<text x="153.9" y="105.9">filter capacitor.</text>
<text x="176" y="103.8">Close to TPS22917</text>
<text x="179.6" y="105.9">Pin-1 (Vin)</text>
<text x="205.6" y="103.8">(power switch) is 5V. The</text>
<text x="205.6" y="105.9">output of PFET is VLCD.</text>
<text x="245.7" y="103.8">Close to TPS22917</text>
<text x="248.8" y="105.9">Pin-6 (Vout)</text>
<text x="72.3" y="166.5">Decupling</text>
<text x="120.4" y="167.7">I2C voltage level</text>
<text x="181.3" y="166.5">Decupling</text>
<text x="68.7" y="170.5">to TCA9517 Pin-1.</text>
<text x="69.6" y="168.5">Capacitor. Close</text>
<text x="122.4" y="169.8">translation.</text>
<text x="177.8" y="170.5">to TCA9517 Pin-8.</text>
<text x="178.7" y="168.5">Capacitor. Close</text>
<text x="50.5" y="202.8">up on B100 Module</text>
<text x="50.7" y="200.7">I2C 3V3 Line is pull</text>
<text x="97.3" y="203.3">TCA9517 is enabled</text>
<text x="97.9" y="205.3">via LCD En signal.</text>
<text x="120.4" y="238.8">I2C voltage level</text>
<text x="122.4" y="240.8">translation.</text>
</g>
<g font-size="1.8" fill="#f00">
<text x="176.4" y="40.2">5V</text>
<text x="251.2" y="40.2">VLCD</text>
<text x="203.5" y="91.9">3V3</text>
<text x="223.1" y="91.9">VLCD</text>
<text x="87.1" y="154.3">3V3</text>
<text x="99.8" y="154.3">3V3</text>
<text x="151" y="154.3">5V</text>
<text x="163.7" y="154.3">5V</text>
<text x="252.5" y="154.3">5V</text>
<text x="265.2" y="154.3">5V</text>
<text x="276.6" y="154.3">VLCD</text>
<text x="281.5" y="160.4">Max.</text>
<text x="281.5" y="162.9">100 mA</text>
<text x="104" y="168">6 mA</text>
<text x="115.7" y="231.4">5V</text>
<text x="134.4" y="231.4">3V3</text>
<text x="278.9" y="264.4">LCD Output Socket</text>
</g>
<g font-size="1.8" fill="#f90">
<text x="208.7" y="38.4">Max Current : 2A</text>
<text x="75.5" y="202.2">3V3 Level I2C</text>
<text x="152.1" y="202.2">5V Level I2C</text>
<text x="72.9" y="204.3">Communication Line</text>
<text x="149" y="204.3">Communication Line</text>
</g>
<g font-size="1.8" fill="#000080">
<text x="214.5" y="47.8">Texas Instruments</text>
<text x="124" y="48.8">J7</text>
<text x="201.6" y="50.3">U17</text>
<text x="215.9" y="50.3">TPS22917DBVR</text>
<text x="264.6" y="51.6">R49</text>
<text x="241.7" y="56.6">R50</text>
<text x="262.8" y="56.1">330R %1</text>
<text x="264.2" y="58.7">0402</text>
<text x="240" y="61.2">330R %1</text>
<text x="241.4" y="63.7">0402</text>
<text x="143.3" y="76.7">D17</text>
<text x="154.7" y="76.7">R51</text>
<text x="168.6" y="78">0402</text>
<text x="168.6" y="75.4">C54</text>
<text x="181.3" y="78">0402</text>
<text x="181.3" y="75.4">C55</text>
<text x="257.4" y="78">0402</text>
<text x="257.4" y="75.4">C56</text>
<text x="143.3" y="81.8">0402</text>
<text x="143.3" y="79.2">ESD</text>
<text x="154.7" y="79.2">47K %1</text>
<text x="154.7" y="81.8">0402</text>
<text x="168.6" y="80.5">33pF</text>
<text x="168.6" y="83">6V3</text>
<text x="181.3" y="80.5">100nF</text>
<text x="181.3" y="83">6V3</text>
<text x="257.4" y="80.5">100nF</text>
<text x="257.4" y="83">6V3</text>
<text x="92.6" y="166.7">0402</text>
<text x="92.6" y="164.2">C57</text>
<text x="168.6" y="166.7">0402</text>
<text x="168.6" y="164.2">C58</text>
<text x="256.1" y="165.5">R52</text>
<text x="268.8" y="165.5">R53</text>
<text x="92.6" y="169.3">100nF</text>
<text x="92.6" y="171.8">6V3</text>
<text x="168.6" y="169.3">100nF</text>
<text x="168.6" y="171.8">6V3</text>
<text x="256.1" y="168">10K %1</text>
<text x="256.1" y="170.5">0402</text>
<text x="268.8" y="168">10K %1</text>
<text x="268.8" y="170.5">0402</text>
<text x="303.9" y="168">J8</text>
<text x="119.3" y="180.7">Texas Instruments</text>
<text x="119.7" y="183.2">TCA9517ADGKR</text>
<text x="257.4" y="190.8">D18</text>
<text x="270.1" y="190.8">D19</text>
<text x="257.4" y="195.9">0402</text>
<text x="257.4" y="193.4">ESD</text>
<text x="270.1" y="195.9">0402</text>
<text x="270.1" y="193.4">ESD</text>
<text x="131.1" y="203.8">U18</text>
<text x="336" y="264.4">Ovoo Electronics</text>
</g>
<g font-size="1.8" fill="#b7b7b7">
<text x="96.2" y="53.6">B151 module has a output</text>
<text x="94.1" y="55.6">socket for user interface button.</text>
<text x="95.8" y="57.7">This button can be used for</text>
<text x="101.1" y="59.7">wakeup LCD.</text>
<text x="279.5" y="58.7">VLCD Signal</text>
<text x="279.7" y="60.7">Active HIGH</text>
<text x="119.3" y="158.4">VCCA = 0V9 - 5V5</text>
<text x="119.3" y="160.4">VCCB = 2V7 - 5V5</text>
<text x="121.4" y="156.3">Work Voltage</text>
<text x="293.2" y="157.6">Connection socket for</text>
<text x="294.9" y="159.6">I2C LCD module.</text>
</g>
<g font-size="1.8" fill="#00f">
<text x="204.8" y="83">Quiescent Current : 0.1 µA</text>
<text x="278.9" y="269.5">A3</text>
<text x="299.2" y="269.5">BA001</text>
<text x="323.3" y="269.5">B151BA</text>
<text x="278.9" y="273.3">12.02.2021</text>
<text x="278.9" y="275.8">C:\Altium Projects\P511\[BA]\Electronic\[B151BA]\Design Files\Schematic\LCD Output Socket.SchDoc</text>
<text x="296.7" y="273.3">15:39:48</text>
<text x="319.5" y="273.3">10</text>
</g>
<g font-size="1.8" fill="#38761d">
<text x="116.3" y="191">2</text>
<text x="136.4" y="191">7</text>
<text x="116.2" y="193.5">3</text>
<text x="136.4" y="193.5">6</text>
</g>
<g font-size="1.4" fill="#fff">
<text x="280.6" y="53.8">SIGNAL_VLCD</text>
<text x="52.8" y="193.3">MASTER_I2C</text>
</g>
<g font-size="1.4" fill="#00f">
<text x="180" y="58.1">SIGNAL_LCD_POWER_EN</text>
<text x="96.4" y="198.9">SIGNAL_LCD_POWER_EN</text>
</g>
<g font-size="1.4" fill="#b7b7b7">
<text x="203.6" y="68.5">InternalESD</text>
<text x="204.3" y="70">Protection</text>
</g>
<g font-size="1.4" fill="#38761d">
<text x="228.2" y="177.3">I2C_5V_LCD_SDA</text>
<text x="228.2" y="182.4">I2C_5V_LCD_SCL</text>
<text x="150.9" y="191.3">I2C_5V_LCD_SCL</text>
<text x="78.3" y="195.1">MASTER_SDA</text>
<text x="78.4" y="192.5">MASTER_SCL</text>
<text x="150.7" y="193.8">I2C_5V_LCD_SDA</text>
</g>
<g font-size="1.4" fill="#000080">
<text x="336" y="266.8">Necip Fazıl Mah. Ortaırmak Sok.</text>
<text x="336" y="268.1">Birgül Apt. No: 19/6</text>
<text x="336" y="269.4">Meram / Konya</text>
<text x="336" y="270.6">Turkiye</text>
</g>
</svg>
